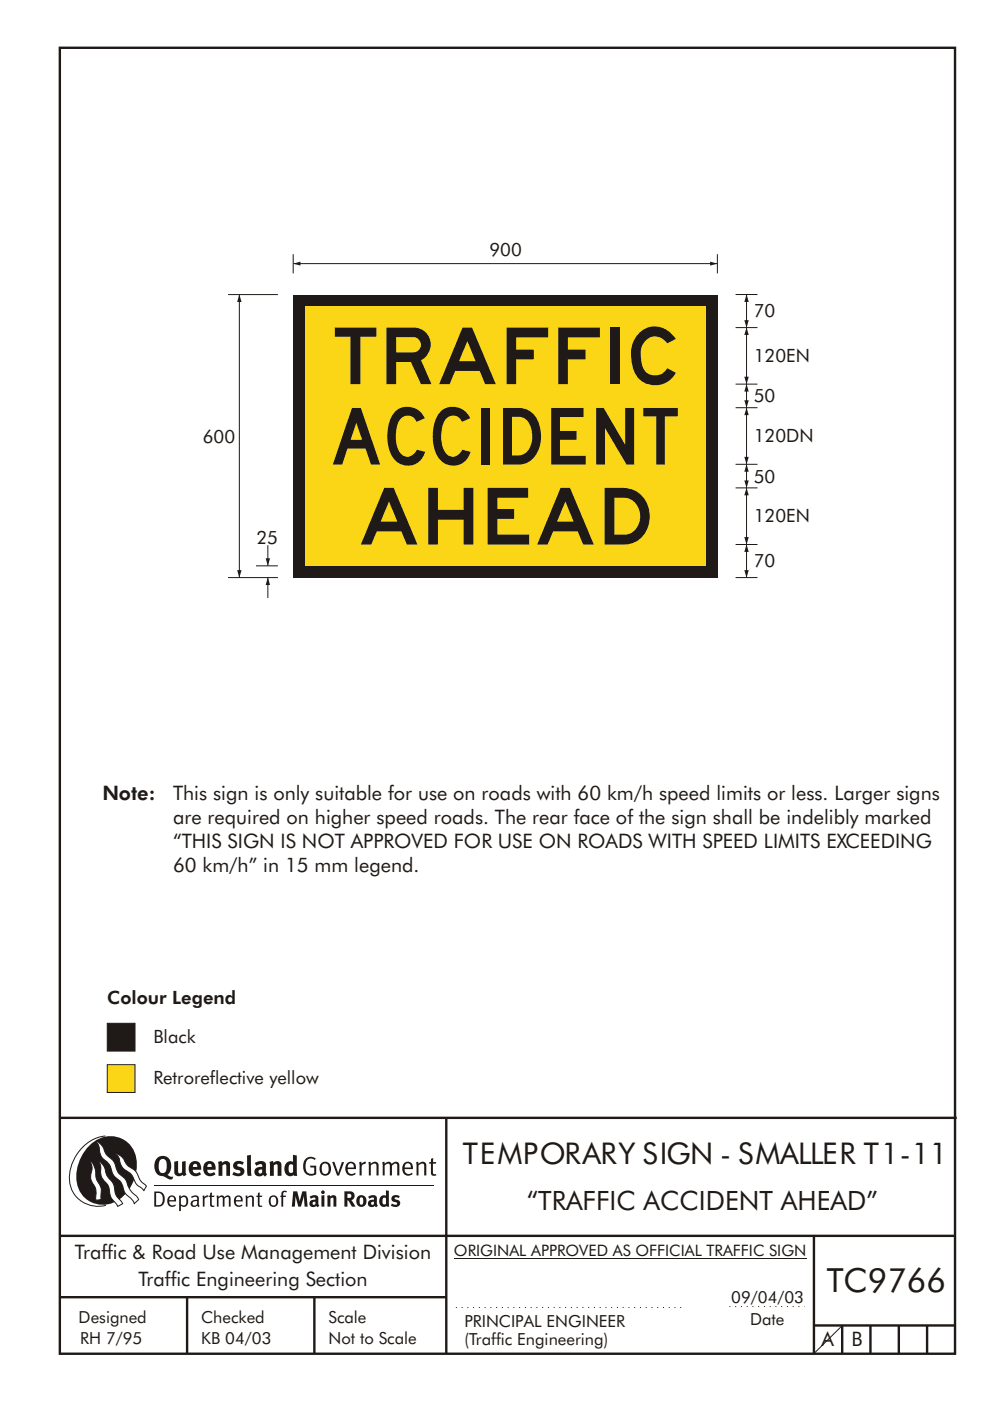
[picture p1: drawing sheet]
<svg xmlns="http://www.w3.org/2000/svg" width="210mm" height="297mm" viewBox="0 0 210 297" stroke-linecap="round" stroke-linejoin="round" font-family="sans-serif">
<g fill="none" stroke="#1f1a17" stroke-width=".51">
<path d="M12.7 10.1h189.9v276.9h-189.9zM12.7 237h190.3M94.7 236.9v50.1M12.7 262h190M12.7 275h82M39.7 275v12M66.7 275v12M172.7 262v25M172.7 281h30M178.7 281v6M184.7 281v6M190.7 281v6"/>
<path d="M196.7 281v6"/>
</g>
<path d="M154.8 277h15.9" fill="none" stroke="#1f1a17" stroke-width=".21" stroke-dasharray=".2 1" stroke-linecap="butt"/>
<path d="M22.8 225.7h5.8v5.9h-5.8z" fill-rule="evenodd" fill="#fad617" stroke="#1f1a17" stroke-width=".21"/>
<path d="M22.8 217h5.8v5.9h-5.8z" fill-rule="evenodd" fill="#1f1a17" stroke="#1f1a17" stroke-width=".21"/>
<path d="M96.7 277.2h48.5" fill="none" stroke="#1f1a17" stroke-width=".21" stroke-dasharray=".2 1" stroke-linecap="butt"/>
<path d="M96.3 266.7h74.7" fill="none" stroke="#1f1a17" stroke-width=".21"/>
<g fill="#1f1a17">
<path d="M64.9 245.6a1.61 1.61 0 0 1 2.1 .1l-.2 .2a1.17 1.17 0 0 0-1.4-.1 1.17 1.17 0 0 0-.6 1.2 1.42 1.42 0 0 0 1.2 1.9l.7-.2v-1.2h-.8l-.1-.4h1.3v1.9a1.82 1.82 0 0 1-2.2-.1 1.82 1.82 0 0 1-.6-2.1l.2-.7z" fill-rule="evenodd"/>
<path d="M68.2 246.6a1.77 1.77 0 0 0 .4 2.6 1.39 1.39 0 0 0 1.4-.5 1.39 1.39 0 0 0 .2-1.5 1.19 1.19 0 0 0-2-.6zM68.5 246.8a.83 .83 0 0 1 1 .1 .83 .83 0 0 1 .2 1 .75 .75 0 0 1-.6 1 .75 .75 0 0 1-.8-.8v-.9z" fill-rule="evenodd"/>
<path d="M70.5 246.4l.4-.1 .8 2.4 .8-2.3h.5l-1.1 2.8h-.4z" fill-rule="evenodd"/>
<path d="M73.6 246.7a1.74 1.74 0 0 0 .5 2.5h.9l.5-.3-.2-.3a.89 .89 0 0 1-1.1 .2 .89 .89 0 0 1-.4-.9h1.7a1.15 1.15 0 0 0-.4-1.4 1.15 1.15 0 0 0-1.5 .2zM74 246.9a.67 .67 0 0 1 .8-.1 .67 .67 0 0 1 .3 .7h-1.3z" fill-rule="evenodd"/>
<path d="M76.2 246.4l.4-.1 .1 .5 .5-.4 .5-.1-.2 .5a.61 .61 0 0 0-.8 .6v1.8h-.4z" fill-rule="evenodd"/>
<path d="M78.1 246.4l.5-.1 .1 .5a.89 .89 0 0 1 .9-.5 .89 .89 0 0 1 .7 .8v2.1h-.4v-2.1l-.1-.3-.3-.1-.8 .4v2.1h-.4z" fill-rule="evenodd"/>
<path d="M81.1 246.4l.4-.1 .1 .4a.83 .83 0 0 1 .8-.4 .83 .83 0 0 1 .7 .5 .86 .86 0 0 1 .9-.5 .86 .86 0 0 1 .7 .8v2.1h-.4l-.1-2.3a.5 .5 0 0 0-.8 0l-.2 .2v2.1h-.5v-2.2l-.4-.3-.7 .4v2.1h-.4z" fill-rule="evenodd"/>
<path d="M85.7 246.7a1.74 1.74 0 0 0 .5 2.5h.9l.5-.3-.2-.3a.89 .89 0 0 1-1.1 .2 .89 .89 0 0 1-.4-.9h1.7a1.15 1.15 0 0 0-.5-1.4 1.15 1.15 0 0 0-1.4 .2zM86 246.9a.67 .67 0 0 1 .9-.1 .67 .67 0 0 1 .3 .7h-1.3z" fill-rule="evenodd"/>
<path d="M88.3 246.4l.4-.1 .1 .5a.89 .89 0 0 1 .9-.5 .89 .89 0 0 1 .7 .8v2.1h-.4v-2.1l-.1-.3-.3-.1-.8 .4v2.1h-.4z" fill-rule="evenodd"/>
<path d="M91.5 245.7l.4-.2v.9h.7l-.2 .3h-.5v2.1l.1 .1h.5l.1 .3a.71 .71 0 0 1-1.2-.5v-2h-.3v-.3h.3z" fill-rule="evenodd"/>
<path d="M37 246.3l.8-.2v2a.46 .46 0 0 0 .2 .7 .46 .46 0 0 0 .6-.3v-2.2l.8-.1v2.3l.2 .6-.6 .3-.2-.3a1.03 1.03 0 0 1-1.2 .2 1.03 1.03 0 0 1-.6-1z" fill-rule="evenodd"/>
<path d="M40.4 246.6a1.64 1.64 0 0 0 0 2.3 1.64 1.64 0 0 0 2.3 .1l-.4-.5a.78 .78 0 0 1-.9 .3 .78 .78 0 0 1-.5-.8h1.8a1.37 1.37 0 0 0-.6-1.6 1.37 1.37 0 0 0-1.7 .2zM41 246.9a.48 .48 0 0 1 .7-.1 .48 .48 0 0 1 .2 .6h-1z" fill-rule="evenodd"/>
<path d="M43.5 246.6a1.65 1.65 0 0 0-.2 2 1.65 1.65 0 0 0 1.9 .7l.5-.3-.3-.5a.78 .78 0 0 1-.9 .3 .78 .78 0 0 1-.5-.8h1.8a1.37 1.37 0 0 0-.6-1.6 1.37 1.37 0 0 0-1.7 .2zM44.1 246.9a.48 .48 0 0 1 .6-.1 .48 .48 0 0 1 .2 .6h-.9z" fill-rule="evenodd"/>
<path d="M46.3 246.4l.7-.3 .1 .4a.95 .95 0 0 1 1-.3 .95 .95 0 0 1 .7 .9v2.2h-.8v-2.3l-.3-.2-.5 .3v2.2h-.8z" fill-rule="evenodd"/>
<path d="M49.7 246.5a1.73 1.73 0 0 1 2-.1l-.2 .6-.6-.2a.42 .42 0 0 0-.6 .3l.2 .2a1.23 1.23 0 0 1 1.4 1 1.47 1.47 0 0 1-2.3 .9l-.3-.1 .3-.6 .7 .3a.47 .47 0 0 0 .7-.3 .87 .87 0 0 0-1-.6l-.4-.2-.1-.4z" fill-rule="evenodd"/>
<path d="M54.1 246.6l.3 .6 .3-.2a.62 .62 0 0 1 .9 0v.4a1.21 1.21 0 0 0-1.3 .3 1.21 1.21 0 0 0-.2 1.4 1.19 1.19 0 0 0 1.7 0l.5 .3 .4-.4-.3-.4v-1.3a.96 .96 0 0 0-1.3-1.1zM55 248.1l.6-.1v.6a.43 .43 0 0 1-.6 .1 .43 .43 0 0 1 0-.6z" fill-rule="evenodd"/>
<path d="M57.2 246.4l.7-.3 .1 .4a.95 .95 0 0 1 1-.3 .95 .95 0 0 1 .7 .9v2.2h-.8v-2.3l-.3-.2-.5 .3v2.2h-.8z" fill-rule="evenodd"/>
<path d="M62.2 244.8v1.6a1.29 1.29 0 0 0-1.4 .1 1.29 1.29 0 0 0-.5 1.3 1.24 1.24 0 0 0 .5 1.4 1.24 1.24 0 0 0 1.5-.1l.1 .2h.7l-.1-4.3zM61.5 246.9h.4l.3 .1v1.5l-.3 .2a.48 .48 0 0 1-.6-.5 1.52 1.52 0 0 1 .2-1.3z" fill-rule="evenodd"/>
<path d="M52.4 245l.8-.2 .2 4.5h-.8l-.1-.2z" fill-rule="evenodd"/>
</g>
<path d="M22.4 240.9a9 9 0 0 0-7.4 10.8 6.2 6.2 0 0 0 7.5 3.9M32.7 251.4h59.4" fill="none" stroke="#1f1a17" stroke-width=".21"/>
<path d="M19.1 242.7a5.7 5.7 0 0 1 6.5-1.4 5.7 5.7 0 0 1 3.4 5.7 8.6 8.6 0 0 1-6.2 8.4 5.7 5.7 0 0 1-6.5-7.1 9.9 9.9 0 0 1 2.8-5.6z" fill-rule="evenodd" fill="#1f1a17"/>
<path d="M24.4 244.6a3.1 3.1 0 0 1 2.3 2.1l.8 .8a3.2 3.2 0 0 1 2 2.3l.4 .7 1.2 1-.6 .9-.2-.3a3.5 3.5 0 0 1-1.9-2 3.8 3.8 0 0 0-2.1-2.2 3.5 3.5 0 0 1-1-2.3zM20.4 242a3.4 3.4 0 0 1 1.9 2.4l.7 .9a3.3 3.3 0 0 1 1.7 2.5 4.4 4.4 0 0 0 1.7 2l.3 .3a6.1 6.1 0 0 0 2.5 3.7l.2 .5-.9 .9a6.1 6.1 0 0 0-1.9-2.2l-.4-.7a3.6 3.6 0 0 0-1.9-2.8l-.6-1.1a3.6 3.6 0 0 0-1.9-2.8 3.7 3.7 0 0 1-.8-2.4zM21 246.2a3.4 3.4 0 0 1 1.5 2.7l.6 .9a3.8 3.8 0 0 1 1.4 3.1l.3 .8 1.2 1.5-1 .6-.5-.8a3.2 3.2 0 0 1-1.3-2.8 4.3 4.3 0 0 0-1.4-2.2 4.7 4.7 0 0 1-.5-2.9zM19.2 246.1a5.1 5.1 0 0 1 1.2 3.7l.3 .7a3.1 3.1 0 0 1 .7 3l.1 .8-1.1 .2-.1-.8a3.5 3.5 0 0 0-.9-3.2 3.6 3.6 0 0 1 .1-2.6z" fill-rule="evenodd" fill="#fff" stroke="#1f1a17" stroke-width=".21"/>
<g fill="#1f1a17">
<path d="M33.4 245.5a2.51 2.51 0 0 0 .4 3.7l.8 .2a2.78 2.78 0 0 0 2 .6l.2-.5h-.6l-.7-.4a2.56 2.56 0 0 0 0-3.8 1.83 1.83 0 0 0-2.1 .2zM34 245.9a.87 .87 0 0 1 1 0 .87 .87 0 0 1 .4 .9v.4a1.17 1.17 0 0 1-.9 1.5h-.3a2.38 2.38 0 0 1-.2-2.8z" fill-rule="evenodd"/>
<path d="M33.1 252.9v2.6a1.12 1.12 0 0 0 1.2-.3 1.12 1.12 0 0 0 .2-1.1l-.1-.6-.3-.4zM32.7 252.6h1.1a1.67 1.67 0 0 1 1.2 1.7 1.67 1.67 0 0 1-1.3 1.5h-1zM36.1 253.9l-.2 .6h1.1a.55 .55 0 0 0-.3-.7 .55 .55 0 0 0-.6 .1zM35.8 253.8a.95 .95 0 0 1 1.2-.2 .95 .95 0 0 1 .4 1.1h-1.5a.72 .72 0 0 0 .4 .8 .72 .72 0 0 0 .9-.1l.1 .2a1.15 1.15 0 0 1-1.5 0 1.15 1.15 0 0 1-.2-1.5zM38.4 254.1v1.2a.7 .7 0 0 0 .9 .1 .7 .7 0 0 0 .2-.9 .61 .61 0 0 0-.4-.7 .61 .61 0 0 0-.7 .3zM38 253.5l.3-.1 .1 .4a.95 .95 0 0 1 1.2-.1 .95 .95 0 0 1 .3 1.1 .92 .92 0 0 1-.5 1 .92 .92 0 0 1-1-.2v1.1l-.4 .1zM40.9 254.9a.5 .5 0 0 0 .2 .7 .5 .5 0 0 0 .7-.3v-.7zM40.5 253.8a1 1 0 0 1 1.7 .2v1.4l.2 .3-.2 .2-.3-.3a.78 .78 0 0 1-1.4-.1 .78 .78 0 0 1 .8-1.1h.5a.58 .58 0 0 0-.3-.7 .58 .58 0 0 0-.7 .3zM43 253.5l.3-.1 .1 .4 .3-.3h.5l-.2 .3a.52 .52 0 0 0-.6 .6v1.4h-.4zM44.6 252.9l.4-.1-.1 .7h.6l-.1 .3h-.5v1.5a.35 .35 0 0 0 .6 .3v.2a.57 .57 0 0 1-.6 .1 .57 .57 0 0 1-.3-.5v-1.6h-.3v-.3h.3zM45.9 253.5l.4-.1 .1 .4 .2-.2a.64 .64 0 0 1 1 .2 .7 .7 0 0 1 .8-.4 .7 .7 0 0 1 .5 .7v1.7h-.4v-1.7l-.2-.3-.7 .3v1.7h-.3v-1.6a.38 .38 0 0 0-.3-.5 .38 .38 0 0 0-.5 .3l-.1 .1v1.7h-.4zM50.2 253.9l-.2 .6h1.1a.55 .55 0 0 0-.2-.7 .55 .55 0 0 0-.7 .1zM49.9 253.8a.95 .95 0 0 1 1.2-.2 .95 .95 0 0 1 .4 1.1h-1.5a.72 .72 0 0 0 .4 .8 .72 .72 0 0 0 .9-.1l.1 .2a1.15 1.15 0 0 1-1.5 0 1.15 1.15 0 0 1-.2-1.5zM52.1 253.5l.3-.1 .1 .4a.72 .72 0 0 1 .8-.4 .72 .72 0 0 1 .6 .7v1.7h-.4v-1.5a.45 .45 0 0 0-.3-.6 .45 .45 0 0 0-.5 .3l-.2 .1v1.7h-.3zM54.7 252.9l.4-.1v.7h.6l-.1 .3h-.5v1.5a.35 .35 0 0 0 .5 .3v.2a.57 .57 0 0 1-.6 .1 .57 .57 0 0 1-.3-.5v-1.6h-.3v-.3h.3zM57.6 253.9l-.2 .7a.65 .65 0 0 0 .3 .9 .65 .65 0 0 0 .8-.3l.1-.1a.93 .93 0 0 0-.7-1.4zM57.3 253.8a1.12 1.12 0 0 1 1.4 0 1.12 1.12 0 0 1 .2 1.4 1.01 1.01 0 0 1-1.2 .7 1.01 1.01 0 0 1-.7-1.2zM59.9 252.6l.5-.2 .5 .2-.2 .2-.3-.1-.3 .2v.6h.6l-.1 .3h-.5v2h-.4v-2h-.2v-.3h.2zM62.2 252.6l-.3 3.2h.7l.1-2.2 .6 2.2h.5l.7-2.2 .1 2.2h.7l-.3-3.2h-.9l-.5 2.1-.5-2.1zM65.7 253.7l.3 .5a.51 .51 0 0 1 .5-.3 .51 .51 0 0 1 .4 .4v.1a.88 .88 0 0 0-1.1 .3 .88 .88 0 0 0 .2 1.1 .9 .9 0 0 0 1.1-.1l.3 .3 .4-.4-.3-.3v-1.1a.87 .87 0 0 0-.4-.8 .87 .87 0 0 0-1 .1zM66.4 254.9l.5-.1v.5l-.1 .1h-.3l-.2-.1zM68.2 253.5v2.3h.6v-2.4zM68.1 252.8a.4 .4 0 0 0 .8 0 .4 .4 0 0 0-.8 0zM69.4 253.5l.1 2.3h.6v-1.7a.33 .33 0 0 1 .4-.2 .33 .33 0 0 1 .2 .4v1.5h.7v-1.7a.75 .75 0 0 0-.6-.7 .75 .75 0 0 0-.8 .3v-.3zM73.1 252.6v3.2h.6v-1.3l.3 .2 .7 1.1h.7l-.9-1.4a.94 .94 0 0 0 .7-1 .94 .94 0 0 0-.9-.8zM73.7 253.1a.51 .51 0 0 1 .7 .1 .51 .51 0 0 1-.1 .8h-.6zM75.9 253.7a1.19 1.19 0 0 0-.1 1.8 1.19 1.19 0 0 0 1.7-.1 1.19 1.19 0 0 0 0-1.6 1.19 1.19 0 0 0-1.6-.1zM76.5 253.9h.2a.99 .99 0 0 1 0 1.5 1.06 1.06 0 0 1-.2-1.5zM78.1 253.7l.3 .5a.51 .51 0 0 1 .5-.3 .51 .51 0 0 1 .4 .4v.1a.88 .88 0 0 0-1.1 .3 .88 .88 0 0 0 .2 1.1 .9 .9 0 0 0 1.1-.1l.3 .3 .4-.4-.2-.3v-1.1a.87 .87 0 0 0-.5-.8 .87 .87 0 0 0-1 .1zM78.9 254.9l.4-.1v.5l-.1 .1h-.3l-.2-.1zM81.9 252.4v1.2a1.2 1.2 0 0 0-1.4 .5 1.2 1.2 0 0 0 .2 1.5l.5 .3 .8-.2v.1h.6l-.1-3.3zM81.4 254l.5 .1-.1 1.2a.46 .46 0 0 1-.5 0 .46 .46 0 0 1-.2-.6zM83.3 253.6a.79 .79 0 0 0-.2 1 .79 .79 0 0 0 1 .3 .33 .33 0 0 1 0 .5 .33 .33 0 0 1-.5 0l-.5-.2-.2 .4a1.15 1.15 0 0 0 1.2 .3 1.15 1.15 0 0 0 .8-1 1.49 1.49 0 0 0-1.2-.7 .4 .4 0 0 1 .3-.4 .4 .4 0 0 1 .4 .1l.2 .1 .2-.4a1.47 1.47 0 0 0-1.5 0z" fill-rule="evenodd"/>
</g>
<path d="M62.2 55.9h90M178.6 281.1l-5.8 5.8" fill="none" stroke="#1f1a17" stroke-width=".21"/>
<g fill="#1f1a17">
<path d="M150.7 55.5l1.5 .4-1.5 .4 1.5-.4-1.5 .4z" fill-rule="evenodd"/>
<path d="M62.2 55.9l1.5-.4v.8z" fill-rule="evenodd"/>
</g>
<path d="M62.2 53.9v4.1M152.2 53.9v4.1" fill="none" stroke="#1f1a17" stroke-width=".21"/>
<path d="M62.2 62.4h90v60h-90z" fill="#1f1a17"/>
<path d="M64.7 64.9h85v55h-85z" fill="#fad617"/>
<path d="M156.1 115.4h4.6M158.4 115.4v7.1" fill="none" stroke="#1f1a17" stroke-width=".21"/>
<g fill="#1f1a17">
<path d="M157.9 120.9h1l-.5 1.6z" fill-rule="evenodd"/>
<path d="M158.4 115.4l.5 1.6h-1z" fill-rule="evenodd"/>
</g>
<path d="M158.4 103.4v12" fill="none" stroke="#1f1a17" stroke-width=".21"/>
<g fill="#1f1a17">
<path d="M157.9 113.9h1l-.5 1.6z" fill-rule="evenodd"/>
<path d="M158.4 103.4l.5 1.6h-1z" fill-rule="evenodd"/>
</g>
<path d="M156.1 62.4h4.6M156.1 69.5h4.6M158.4 62.4v7.1" fill="none" stroke="#1f1a17" stroke-width=".21"/>
<g fill="#1f1a17">
<path d="M157.9 67.9h1l-.5 1.6z" fill-rule="evenodd"/>
<path d="M158.4 62.4l.5 1.6h-1z" fill-rule="evenodd"/>
</g>
<path d="M158.4 69.4v12M156.1 81.4h4.6" fill="none" stroke="#1f1a17" stroke-width=".21"/>
<g fill="#1f1a17">
<path d="M157.9 79.9h1l-.5 1.6z" fill-rule="evenodd"/>
<path d="M158.4 69.4l.5 1.6h-1z" fill-rule="evenodd"/>
</g>
<path d="M156.1 98.4h4.6M158.4 98.4v5" fill="none" stroke="#1f1a17" stroke-width=".21"/>
<g fill="#1f1a17">
<path d="M157.9 101.9h1l-.5 1.6z" fill-rule="evenodd"/>
<path d="M158.4 98.4l.5 1.6h-1z" fill-rule="evenodd"/>
</g>
<path d="M158.4 86.4v12M156.1 103.4h4.6" fill="none" stroke="#1f1a17" stroke-width=".21"/>
<g fill="#1f1a17">
<path d="M157.9 96.9h1l-.5 1.6z" fill-rule="evenodd"/>
<path d="M158.4 86.4l.5 1.6h-1z" fill-rule="evenodd"/>
</g>
<path d="M156.1 86.4h4.6M158.4 81.4v5" fill="none" stroke="#1f1a17" stroke-width=".21"/>
<g fill="#1f1a17">
<path d="M157.9 84.9h1l-.5 1.6z" fill-rule="evenodd"/>
<path d="M158.4 81.4l.5 1.6h-1z" fill-rule="evenodd"/>
</g>
<path d="M48.4 62.5h10.6M50.8 62.5v60M54.3 120h4.7M48.4 122.5h10.6" fill="none" stroke="#1f1a17" stroke-width=".21"/>
<g fill="#1f1a17">
<path d="M50.3 120.9h1l-.5 1.6z" fill-rule="evenodd"/>
<path d="M50.8 62.4l.5 1.6h-1z" fill-rule="evenodd"/>
</g>
<path d="M56.8 122.5v4.3" fill="none" stroke="#1f1a17" stroke-width=".21"/>
<path d="M56.8 122.4l.5 1.6h-.9z" fill-rule="evenodd" fill="#1f1a17"/>
<path d="M56.8 115.6v4.3" fill="none" stroke="#1f1a17" stroke-width=".21"/>
<path d="M56.4 118.4h.9l-.5 1.6z" fill-rule="evenodd" fill="#1f1a17"/>
<path d="M156.1 122.5h4.6" fill="none" stroke="#1f1a17" stroke-width=".21"/>
<g font-size="12" fill="#1f1a17">
<text x="71" y="81.4">TRAFFIC</text>
<text x="70.6" y="98.5">ACCIDENT</text>
<text x="76.6" y="115.4">AHEAD</text>
</g>
<text font-size="7.1" fill="#1f1a17" x="175.4" y="274">TC9766</text>
<text font-size="6.3" fill="#1f1a17" x="98.2" y="246.9">TEMPORARY SIGN - SMALLER T1-11</text>
<text font-size="5.6" fill="#1f1a17" x="111.8" y="256.5">“TRAFFIC ACCIDENT AHEAD”</text>
<g font-size="4.2" fill="#1f1a17">
<text x="21.7" y="169.7">Note:</text>
<text x="36.7" y="169.7">This sign is only suitable for use on roads with 60 km/h speed limits or less. Larger signs</text>
<text x="36.7" y="174.7">are required on higher speed roads. The rear face of the sign shall be indelibly marked</text>
<text x="36.7" y="179.8">“THIS SIGN IS NOT APPROVED FOR USE ON ROADS WITH SPEED LIMITS EXCEEDING</text>
<text x="36.7" y="184.9">60 km/h” in 15 mm legend.</text>
<text x="15.9" y="267">Traffic &amp; Road Use Management Division</text>
<text x="29.4" y="272.6">Traffic Engineering Section</text>
<text x="174.3" y="285.4">A</text>
<text x="180.6" y="285.4">B</text>
</g>
<g font-size="3.9" fill="#1f1a17">
<text x="103.9" y="54.4">900</text>
<text x="159.9" y="67.3">70</text>
<text x="159.9" y="76.7">120EN</text>
<text x="159.9" y="85.3">50</text>
<text x="43" y="93.8">600</text>
<text x="159.9" y="93.7">120DN</text>
<text x="159.9" y="102.3">50</text>
<text x="159.9" y="110.7">120EN</text>
<text x="54.4" y="115.2">25</text>
<text x="159.9" y="120.3">70</text>
<text x="22.8" y="212.8">Colour Legend</text>
<text x="32.5" y="221.2">Black</text>
<text x="32.5" y="229.9">Retroreflective yellow</text>
</g>
<g font-size="3.5" fill="#1f1a17">
<text x="16.7" y="280.5">Designed</text>
<text x="42.7" y="280.5">Checked</text>
<text x="69.7" y="280.5">Scale</text>
<text x="98.5" y="281.4">PRINCIPAL ENGINEER</text>
<text x="155.2" y="276.3">09/04/03</text>
<text x="159.2" y="281">Date</text>
<text x="17" y="284.9">RH 7/95</text>
<text x="42.7" y="284.9">KB 04/03</text>
<text x="69.7" y="285">Not to Scale</text>
<text x="98.5" y="285.1">(Traffic Engineering)</text>
</g>
<text font-size="3.4" fill="#1f1a17" x="96.3" y="266.3">ORIGINAL APPROVED AS OFFICIAL TRAFFIC SIGN</text>
</svg>
